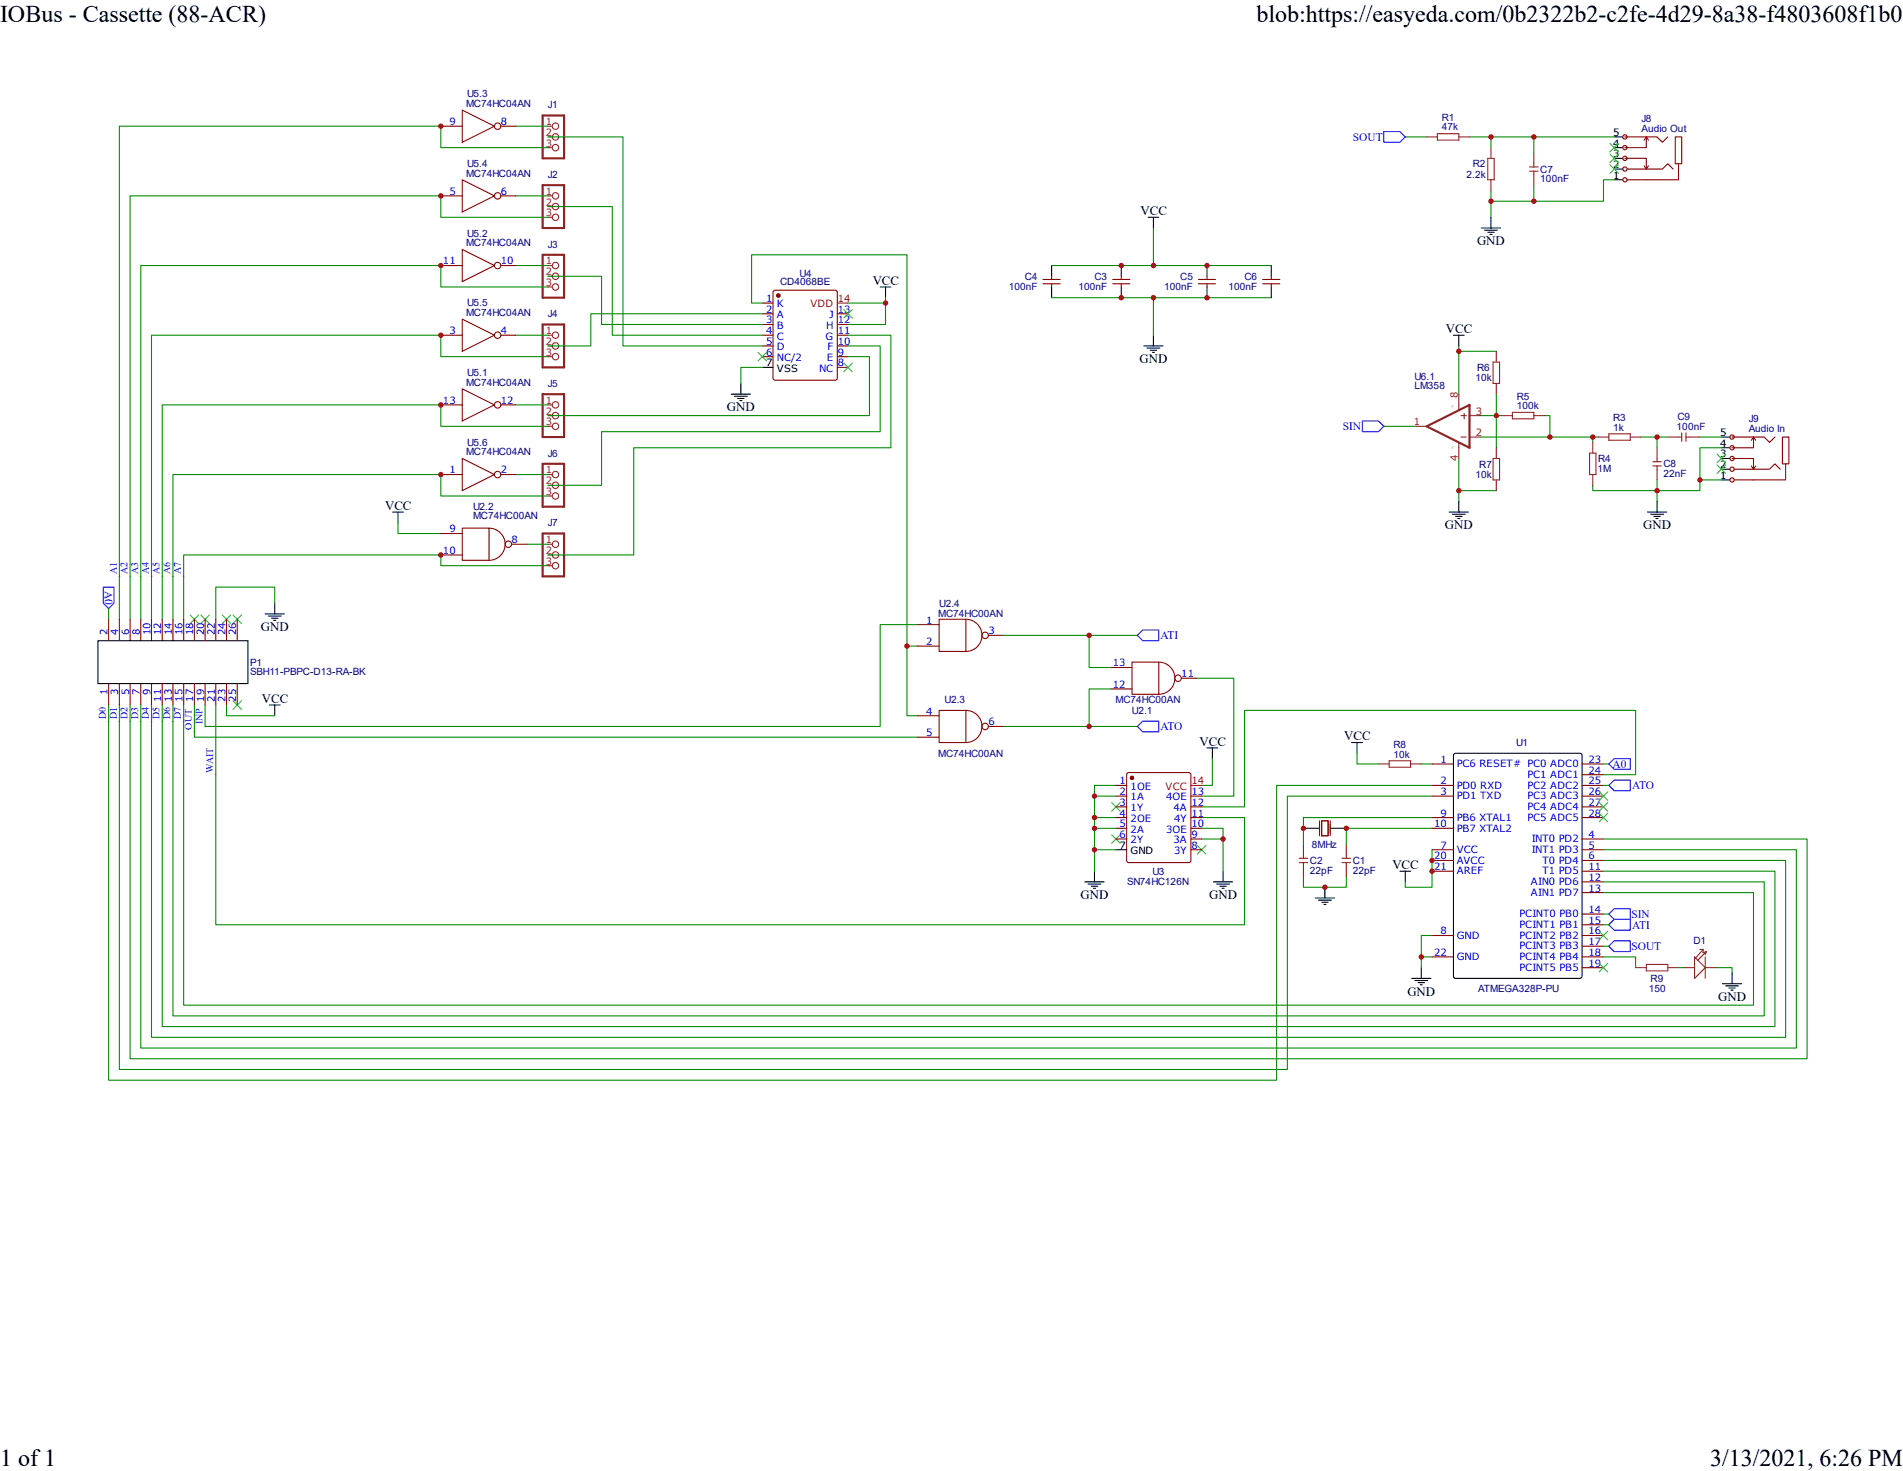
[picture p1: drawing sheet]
<svg xmlns="http://www.w3.org/2000/svg" width="279mm" height="216mm" viewBox="0 0 279 216" stroke-linecap="round" stroke-linejoin="round" font-family="sans-serif">
<g fill="#800" stroke="#800" stroke-width=".16">
<circle cx="114.3" cy="43.4" r=".24"/>
<circle cx="166.2" cy="114.2" r=".24"/>
</g>
<g fill="none" stroke="#800" stroke-width=".16">
<path d="M64.7 18.5h3.2M67.9 16.2l4.7 2.3-4.7 2.4zM73.5 18.5h2.2M64.7 28.7h3.2M64.7 39h3.2M67.9 26.4l4.7 2.3-4.7 2.4zM67.9 36.6l4.7 2.4-4.7 2.3zM73.5 28.7h2.2M73.5 39h2.2M238.6 24.8h5.5l.8-.8 .8 .8M238.6 26.4h3.1M64.7 49.2h3.2"/>
<path d="M64.7 59.4h3.2M67.9 46.8l4.7 2.4-4.7 2.4zM67.9 57.1l4.7 2.3-4.7 2.4zM73.5 49.2h2.2M73.5 59.4h2.2M111.9 44.5h1.6M111.9 46.1h1.6M111.9 47.6h1.6M111.9 49.2h1.6M111.9 50.8h1.6M111.9 52.3h1.6M113.7 42.6h8.9l.3 .1v12.8l-.1 .3h-9l-.3-.1v-12.8z"/>
<path d="M122.9 46.1h1.6M122.9 47.6h1.6M122.9 49.2h1.6M122.9 50.8h1.6M122.9 52.3h1.6M122.9 53.9h1.6M153.1 41.6h2.6M153.1 41h2.6M154.4 40.5v.5M154.4 41.6v.5M163.4 41.6h2.5M163.4 41h2.5"/>
<path d="M164.6 40.5v.5M164.6 41.6v.5M176 41.6h2.5M176 41h2.5M177.2 40.5v.5M177.2 41.6v.5M185.4 41.6h2.5M185.4 41h2.5M186.7 40.5v.5M186.7 41.6v.5M64.7 69.7h3.2M64.7 78.3h3.2"/>
<path d="M67.9 77.5h3.9v4.7h-3.9zM67.9 67.3l4.7 2.4-4.7 2.3zM71.8 77.5a2.36 2.36 0 0 1 2.4 2.4 2.36 2.36 0 0 1-2.4 2.3M73.5 69.7h2.2M75.1 79.9h2.2M64.7 81.5h3.2M134.7 91.7h3.2M134.7 94.8h3.2M137.9 90.9h3.9v4.7h-3.9zM141.8 90.9a2.36 2.36 0 0 1 2.4 2.4 2.36 2.36 0 0 1-2.4 2.3M145.1 93.3h2.2M163.1 98h3.1"/>
<path d="M166.2 97.2h3.9v4.7h-3.9zM170.1 97.2a2.36 2.36 0 0 1 2.4 2.3 2.36 2.36 0 0 1-2.4 2.4M173.4 99.5h2.2M134.7 108.2h3.2M134.7 105.1h3.2M137.9 104.3h3.9v4.7h-3.9zM141.8 104.3a2.36 2.36 0 0 1 2.4 2.3 2.36 2.36 0 0 1-2.4 2.4M145.1 106.6h2.2M163.1 101.1h3.1M163.8 115.3h1.6M163.8 116.9h1.6M163.8 120h1.6"/>
<path d="M163.8 118.4h1.6M165.6 113.4h8.9l.3 .1 .1 12.8-.2 .3h-9l-.2-.2-.1-12.7zM174.9 116.9h1.5M174.9 120h1.5M174.9 118.4h1.5M210.3 112.1h3.1M210.3 115.3h3.1M210.3 116.9h3.1M210.3 120h3.1M232.3 112.1h3.1M232.3 115.3h3.1M232.3 116.9h3.1"/>
<path d="M232.3 120h3.1M232.3 113.7h3.1M232.3 118.4h3.1M163.8 123.1h1.6M163.8 121.6h1.6M174.9 123.1h1.5M174.9 124.7h1.5M174.9 121.6h1.5M210.3 124.7h3.1M210.3 126.3h3.1M210.3 137.3h3.1M210.3 121.6h3.1"/>
<path d="M210.3 127.9h3.1M232.3 123.1h3.1M232.3 124.7h3.1M232.3 126.3h3.1M232.3 137.3h3.1M232.3 127.9h3.1M232.3 129.4h3.1M232.3 131h3.1M232.3 134.2h3.1M232.3 135.7h3.1M232.3 138.9h3.1M210.3 140.4h3.1"/>
<path d="M232.3 140.4h3.1M232.3 142h3.1"/>
<circle cx="73.1" cy="18.5" r=".47"/>
<circle cx="73.1" cy="28.7" r=".47"/>
<circle cx="73.1" cy="39" r=".47"/>
<circle cx="73.1" cy="49.2" r=".47"/>
<circle cx="73.1" cy="59.4" r=".47"/>
<circle cx="73.1" cy="69.7" r=".47"/>
<circle cx="74.6" cy="79.9" r=".47"/>
<circle cx="144.6" cy="93.3" r=".47"/>
<circle cx="173" cy="99.5" r=".47"/>
<circle cx="144.6" cy="106.6" r=".47"/>
</g>
<g fill="none" stroke="#000" stroke-width=".16">
<path d="M154.4 39v1.5M164.6 39v1.5M168.6 31.9h1.5M169.3 31.9v1.6M177.2 39v1.5M186.7 39v1.5M237 26.4h1.6M237 23.2h1.6M237 24.8h1.6M237 21.7h1.6M237 20.1h1.6M107.4 57.9h2.8"/>
<path d="M107.8 58.2h1.9M108.3 58.5h.9M108.6 58.8h.3M108.8 56.3v1.6M111.9 53.9h1.6M129.2 42.1h1.6M130 42.1v1.6M154.4 42.1v1.6M164.6 42.1v1.6M167.9 50.8h2.9M168.4 51.1h1.9M168.9 51.4h.9"/>
<path d="M169.2 51.7h.3M169.3 49.2v1.6M177.2 42.1v1.6M186.7 42.1v1.6M57.6 75.2h1.6M58.4 75.2v1.5M38.9 90.1h2.9M39.4 90.4h1.9M39.9 90.7h.9M40.2 91h.3M40.3 88.5v1.6M39.6 103.5h1.5"/>
<path d="M40.3 103.5v1.6M177.2 109.8h1.6M178 109.8v1.5M213.4 110.7l.3-.1h18.3l.2 .1 .1 32.6-.2 .3h-18.4l-.3-.2zM159.3 129.4h2.8M159.7 129.8h1.9M160.2 130.1h1M160.5 130.4h.4M160.7 127.9v1.5M163.8 124.7h1.6M178.2 129.4h2.8M178.6 129.8h1.9"/>
<path d="M179.1 130.1h.9M179.4 130.4h.3M179.6 127.9v1.5M191.4 121.6h2.3M193.1 131.8h2.8M193.6 132.1h1.9M194 132.4h1M194.4 132.7h.3M194.5 130.2v1.6M195.3 121.6h2.4M205.5 127.9h1.6M206.3 127.9v1.5"/>
<path d="M207.3 143.6h2.8M207.7 143.9h1.9M208.2 144.2h1M208.5 144.5h.3M208.7 142v1.6"/>
</g>
<path d="M122.9 44.5h1.6M174.9 115.3h1.5" fill="none" stroke="#f00" stroke-width=".16"/>
<g fill="none" stroke="#080" stroke-width=".16">
<path d="M75.7 18.5h4.8M75.7 28.7h4.8M75.7 39h4.8M80.5 21.7h-15.8v-3.2h-47.2v72.4M80.5 31.9h-15.8v-3.2h-45.6v62.2M80.5 20.1h11v30.7h20.4M80.5 30.3h9.4v18.9h22M154.4 39h32.3M169.3 33.5v5.5M75.7 49.2h4.8M75.7 59.4h4.8M80.5 42.1h-15.8v-3.1h-44v51.9"/>
<path d="M80.5 52.3h-15.8v-3.1h-42.5v41.7M80.5 40.5h7.8v7.1h23.6M111.9 44.5h-1.6v-7.1h22.9v57.4h1.5M111.9 53.9h-3.1v2.4M111.9 46.1h-25.2v4.7h-6.2M124.5 52.3h3.2v8.7h-47.2M124.5 49.2h6.3v16.5h-37.8v15.8h-12.5M124.5 50.8h4.7v12.6h-40.9v7.8h-7.8M130 43.7v.8h-5.5M130 44.5v3.1h-5.5M154.4 43.7h32.3M169.3 43.7v5.5"/>
<path d="M58.4 76.7v1.6h6.3M75.7 69.7h4.8M77.3 79.9h3.2M80.5 62.6h-15.8v-3.2h-40.9v31.5M80.5 72.8h-15.8v-3.1h-39.3v21.2M40.3 88.5v-2.3h-8.6v4.7M80.5 83h-15.8v-1.5h-37.7v9.4M133.2 94.8v10.3h1.5M134.7 91.7h-5.5v14.9h-99.1v-3.1M147.3 93.3h12.6v4.7h3.2M175.6 99.5h5.5v17.4h-4.7M16 103.5v55h171.4v-43.2h22.9"/>
<path d="M17.5 103.5v53.5h171.5v-40.1h21.3M19.1 103.5v51.9h246.2v-32.3h-29.9M20.7 103.5v50.3h243v-29.1h-28.3M22.2 103.5v48.7h240v-25.9h-26.8M23.8 103.5v47.2h236.8v-22.8h-25.2M25.4 103.5v45.6h233.6v-19.7h-23.6M27 103.5v44h230.4v-16.5h-22M28.5 103.5v4.7h106.2M31.7 103.5v32.2h151v-15.7h-6.3M33.3 103.5v1.6h7M163.1 101.1h-3.2v5.5h-12.6M163.8 120h-3.1v1.6"/>
<path d="M163.8 116.9h-3.1v3.1M163.8 115.3h-3.1v1.6M178 111.3v4h-1.6M210.3 120h-18.9v3.9M235.4 113.7h4.7v-9.4h-57.4v14.1h-6.3M235.4 112.1h.8M163.8 124.7h-3.1v3.2M163.8 121.6h-3.1v3.1M176.4 123.1h3.2v4.8M176.4 121.6h3.2v1.5M191.4 128.7v1.5h6.3v-1.5M210.3 137.3h-1.6v4.7"/>
<path d="M210.3 124.7v5.5h-4v-.8M210.3 121.6h-12.6v2.3M208.7 140.4h1.6"/>
</g>
<path d="M79.7 16.9h3.1v6.3h-3.1zM79.7 27.2h3.1v6.3h-3.1zM79.7 37.4h3.1v6.3h-3.1zM79.7 47.6h3.1v6.3h-3.1zM79.7 57.9h3.1v6.2h-3.1zM79.7 68.1h3.1v6.3h-3.1zM79.7 78.3h3.1v6.3h-3.1z" fill="none" stroke="#8d2323" stroke-width=".31"/>
<g fill="none" stroke="#8d2323" stroke-width=".16">
<path d="M80.5 18.5h.6M80.5 20.1h.6M80.5 21.7h.6M80.5 28.7h.6M80.5 30.3h.6M80.5 31.9h.6M80.5 39h.6M80.5 40.5h.6M80.5 42.1h.6M80.5 49.2h.6M80.5 50.8h.6M80.5 52.3h.6"/>
<path d="M80.5 59.4h.6M80.5 61h.6M80.5 62.6h.6M80.5 69.7h.6M80.5 71.2h.6M80.5 72.8h.6M80.5 79.9h.6M80.5 81.5h.6M80.5 83h.6M190.7 126.6h1.3M190.7 126h1.3M191.4 123.9v2.1"/>
<path d="M191.4 126.6v2.1M197 126.6h1.3M197 126h1.3M197.7 123.9v2.1M197.7 126.6v2.1"/>
<circle cx="81.6" cy="18.5" r=".47"/>
<circle cx="81.6" cy="31.9" r=".47"/>
<circle cx="81.6" cy="21.7" r=".47"/>
<circle cx="81.6" cy="30.3" r=".47"/>
<circle cx="81.6" cy="28.7" r=".47"/>
<circle cx="81.6" cy="20.1" r=".47"/>
<circle cx="81.6" cy="39" r=".47"/>
<circle cx="81.6" cy="52.3" r=".47"/>
<circle cx="81.6" cy="42.1" r=".47"/>
<circle cx="81.6" cy="50.8" r=".47"/>
<circle cx="81.6" cy="49.2" r=".47"/>
<circle cx="81.6" cy="59.4" r=".47"/>
<circle cx="81.6" cy="40.5" r=".47"/>
<circle cx="81.6" cy="61" r=".47"/>
<circle cx="81.6" cy="71.2" r=".47"/>
<circle cx="81.6" cy="79.9" r=".47"/>
<circle cx="81.6" cy="72.8" r=".47"/>
<circle cx="81.6" cy="62.6" r=".47"/>
<circle cx="81.6" cy="69.7" r=".47"/>
<circle cx="81.6" cy="81.5" r=".47"/>
<circle cx="81.6" cy="83" r=".47"/>
</g>
<g fill="#000" stroke="#3c3" stroke-width=".16">
<path d="M111.3 51.7l1.3 1.3zM111.3 53l1.3-1.3z"/>
<path d="M123.9 53.3l1.2 1.2zM125.1 53.3l-1.2 1.2z"/>
<path d="M123.9 45.4l1.2 1.3zM123.9 46.7l1.2-1.3z"/>
<path d="M27.9 90.3l1.3 1.2zM27.9 91.5l1.3-1.2z"/>
<path d="M29.5 90.3l1.2 1.2zM29.5 91.5l1.2-1.2z"/>
<path d="M32.6 90.3l1.3 1.2zM32.6 91.5l1.3-1.2z"/>
<path d="M34.2 90.3l1.3 1.2zM34.2 91.5l1.3-1.2z"/>
<path d="M34.2 102.8l1.3 1.3zM35.5 102.8l-1.3 1.3z"/>
<path d="M163.2 117.8l1.3 1.3zM164.5 117.8l-1.3 1.3z"/>
<path d="M163.2 122.5l1.3 1.3zM164.5 122.5l-1.3 1.3z"/>
<path d="M175.8 124.1l1.3 1.2zM175.8 125.3l1.3-1.2z"/>
</g>
<path d="M193.7 120.5v2.2M194 120.5h1v2.2h-1zM195.3 120.5v2.2" fill="none" stroke="#810" stroke-width=".16"/>
<path d="M236.2 112.1l.8-.8h2.4v1.6h-2.4z" fill="none" stroke="#00f" stroke-width=".16"/>
<path d="M30.1 106.5v.3zM30 106.6h.3z" fill="#000"/>
<g fill="#efefef" stroke="#800" stroke-width=".16">
<circle cx="238.6" cy="26.4" r=".31"/>
<circle cx="238.6" cy="24.8" r=".31"/>
<circle cx="238.6" cy="23.2" r=".31"/>
<circle cx="238.6" cy="21.7" r=".32"/>
<circle cx="238.6" cy="20.1" r=".31"/>
</g>
<path d="M238.6 23.2h3.1v1.6M238.6 20.1h4.7l.8 .8 .8-.8M241.4 24.3l.3 .5M241.7 20.1v1.6h-3.1M241.7 20.1l.3 .5M241.7 20.1l-.3 .5M242 24.3l-.3 .5M246.4 24h-.4v-3.9h.9v3.9h-.5v2.4h-4.7M254.3 68.9h5.5l.8-.8 .8 .8M254.3 70.4h3.1" fill="none" stroke="#800" stroke-width=".16"/>
<path d="M252.7 70.4h1.6M252.7 67.3h1.6M252.7 68.9h1.6M252.7 65.7h1.6M252.7 64.1h1.6" fill="none" stroke="#000" stroke-width=".16"/>
<g fill="#efefef" stroke="#800" stroke-width=".16">
<circle cx="254.3" cy="70.4" r=".31"/>
<circle cx="254.3" cy="68.9" r=".31"/>
<circle cx="254.3" cy="67.3" r=".31"/>
<circle cx="254.3" cy="65.7" r=".31"/>
<circle cx="254.3" cy="64.1" r=".31"/>
</g>
<path d="M254.3 67.3h3.1v1.6M254.3 64.1h4.7l.8 .8 .8-.8M257.1 68.4l.3 .5M257.4 64.1v1.6h-3.1M257.4 64.1l.4 .5M257.4 64.1l-.3 .5M257.8 68.4l-.4 .5M262.2 68.1h-.5v-4h.9v4h-.4v2.3h-4.8" fill="none" stroke="#800" stroke-width=".16"/>
<g fill="#000" stroke="#3c3" stroke-width=".16">
<path d="M236.4 22.6l1.2 1.3zM237.6 22.6l-1.2 1.3z"/>
<path d="M236.4 21l1.2 1.3zM237.6 21l-1.2 1.3z"/>
<path d="M236.4 24.2l1.2 1.2zM237.6 24.2l-1.2 1.2z"/>
<path d="M252.1 66.7l1.3 1.2zM252.1 67.9l1.3-1.2z"/>
<path d="M252.1 68.2l1.3 1.3zM253.4 68.2l-1.3 1.3z"/>
<path d="M234.8 116.2l1.3 1.3zM234.8 117.5l1.3-1.3z"/>
<path d="M234.8 117.8l1.3 1.3zM236.1 117.8l-1.3 1.3z"/>
<path d="M234.8 119.4l1.3 1.2zM234.8 120.6l1.3-1.2z"/>
<path d="M234.8 136.7l1.3 1.2zM236.1 136.7l-1.3 1.2z"/>
<path d="M234.8 141.4l1.3 1.3zM236.1 141.4l-1.3 1.3z"/>
</g>
<g fill="none" stroke="#080" stroke-width=".16">
<path d="M206.3 20.1h3.2M215.8 20.1h3.1v1.6M218.9 20.1h6.3v2.4M218.9 28v3.9M225.2 27.2v2.3h-6.3M225.2 20.1h11.8M237 26.4h-1.6v3.1h-10.2M214.2 51.6h5.5M214.2 50.8v7.1M219.7 57.9v7.8M203.2 62.6h4.7M214.2 72h5.5"/>
<path d="M214.2 67.3v6.3M217.3 61h3.2M226.8 61h.8v3.1h-10.3M227.6 64.1h6.3M234.6 64.1h-.7v.8M240.9 64.1h2.4M243.3 70.4v3.2M244.9 64.1h-1.6v1.6M249.6 64.1h3.1M252.7 70.4h-3.1v1.6h-15.7v-.8M252.7 65.7h-3.1v4.7M159.9 93.3h7.1"/>
<path d="M159.9 106.6h7.1M199.2 110.6v1.5h3.2M208.7 112.1h1.6M235.4 115.3h.8M235.4 134.2h.8M235.4 135.7h.8M235.4 138.9h.8M235.4 140.4h4.7v1.6M246.4 142h.8M251.9 142h2.4v.8"/>
</g>
<g fill="none" stroke="#8d2323" stroke-width=".16">
<path d="M211 19.6h3.2v1h-3.2zM209.5 20.1h1.5M214.2 20.1h1.6M218.4 23.2h1v3.2h-1zM218.9 21.7v1.5M218.9 26.4v1.6M224.6 25.1h1.2M224.6 24.5h1.2M225.2 22.5v2M225.2 25.1v2.1M214.2 59.4v.8M219.2 53.1h1v3.2h-1z"/>
<path d="M219.7 51.6v1.5M219.7 56.3v1.6M207.9 62.6h1.6M214.2 64.9v.8M214.5 61h.8M214.5 64.1h.8M215 60.7v.8M215.8 61h1.5M215.8 64.1h1.5M219.2 67.3h1v3.1h-1zM219.7 65.7v1.6M219.7 70.4v1.6"/>
<path d="M220.5 61h1.6M222.1 60.5h3.1v1h-3.1zM225.2 61h1.6M233.4 66.5h.9v3.2h-.9zM233.9 64.9v1.6M233.9 69.7v1.5M234.6 64.1h1.6M236.2 63.7h3.2v.9h-3.2zM239.4 64.1h1.5M242.7 68.4h1.2M242.7 67.8h1.2M243.3 65.7v2.1"/>
<path d="M243.3 68.4v2M244.9 64.1h2M246.9 63.5v1.3M247.5 64.1h2.1M247.5 63.5v1.3M202.4 112.1h1.6M204 111.7h3.1v.9h-3.1zM207.1 112.1h1.6M249.6 139.3h.5M250.1 139.3l-1.1 1.3M250.1 139.3v.5l.4-.1M250.5 139.7l-1.2 1.2"/>
<path d="M250.5 139.7l-.1 .4M240.1 142h1.6M241.7 141.6h3.2v.9h-3.2zM244.9 142h1.5M247.2 142h1.6M249 140.6l-.2-.2v3.2l1.6-1.6M249 140.6l1.4 1.4M250.4 142h1.5M250.4 140.4v3.2"/>
</g>
<path d="M209.5 62.6l6.3-3.2v6.3z" fill="none" stroke="#8d2323" stroke-width=".31"/>
<g fill="none" stroke="#000" stroke-width=".16">
<path d="M217.5 33.5h2.8M218 33.8h1.8M218.4 34.1h1M218.7 34.4h.4M218.9 31.9v1.6M213.4 49.2h1.6M214.2 49.2v1.6M212.8 75.2h2.8M213.2 75.5h1.9M213.7 75.8h1M214 76.1h.3M214.2 73.6v1.6"/>
<path d="M241.9 75.2h2.8M242.3 75.5h1.9M242.8 75.8h1M243.1 76.1h.3M243.3 73.6v1.6M198.5 109h1.5M199.2 109v1.6M252.9 144.4h2.8M253.4 144.7h1.8M253.8 145h1M254.1 145.3h.4M254.3 142.8v1.6"/>
</g>
<path d="M203.2 19.3h2.3l.8 .8-.8 .8h-2.3zM200 61.8h2.4l.8 .8-.8 .8h-2.4zM167.8 92.5h2.3v1.5h-2.3l-.8-.7zM167.8 105.8h2.3v1.6h-2.3l-.8-.8zM236.2 115.3l.8-.8h2.4v1.6h-2.4zM236.2 134.2l.8-.8h2.4v1.5h-2.4zM236.2 138.9l.8-.8h2.4v1.6h-2.4zM236.2 135.7l.8-.8h2.4v1.6h-2.4z" fill="none" stroke="#00f" stroke-width=".16"/>
<g fill="#c00">
<circle cx="208.7" cy="140.5" r=".39"/>
<circle cx="133.2" cy="94.8" r=".39"/>
<circle cx="194.5" cy="130.2" r=".39"/>
<circle cx="191.4" cy="121.6" r=".39"/>
<circle cx="197.7" cy="121.6" r=".39"/>
<circle cx="164.6" cy="39" r=".39"/>
<circle cx="164.6" cy="43.7" r=".39"/>
<circle cx="169.3" cy="39" r=".39"/>
<circle cx="169.3" cy="43.7" r=".39"/>
<circle cx="64.7" cy="18.5" r=".39"/>
<circle cx="64.7" cy="28.7" r=".39"/>
<circle cx="64.7" cy="39" r=".39"/>
<circle cx="64.7" cy="49.2" r=".39"/>
<circle cx="64.7" cy="69.7" r=".39"/>
<circle cx="64.7" cy="59.4" r=".39"/>
<circle cx="64.7" cy="81.5" r=".39"/>
<circle cx="130" cy="44.5" r=".39"/>
<circle cx="160.7" cy="124.7" r=".39"/>
<circle cx="160.7" cy="121.6" r=".39"/>
<circle cx="160.7" cy="120" r=".39"/>
<circle cx="160.7" cy="116.9" r=".39"/>
<circle cx="179.6" cy="123.1" r=".39"/>
<circle cx="177.2" cy="43.7" r=".39"/>
<circle cx="177.2" cy="39" r=".39"/>
<circle cx="210.3" cy="127.9" r=".39"/>
<circle cx="210.3" cy="126.3" r=".39"/>
<circle cx="225.2" cy="29.5" r=".39"/>
<circle cx="218.9" cy="29.5" r=".39"/>
<circle cx="227.6" cy="64.1" r=".39"/>
<circle cx="233.9" cy="64.1" r=".39"/>
<circle cx="214.2" cy="51.6" r=".39"/>
<circle cx="214.2" cy="72" r=".39"/>
<circle cx="219.7" cy="61" r=".39"/>
<circle cx="243.3" cy="64.1" r=".39"/>
<circle cx="243.3" cy="72" r=".39"/>
<circle cx="225.2" cy="20.1" r=".39"/>
<circle cx="218.9" cy="20.1" r=".39"/>
<circle cx="159.9" cy="106.6" r=".39"/>
<circle cx="159.9" cy="93.3" r=".39"/>
<circle cx="249.6" cy="70.4" r=".39"/>
</g>
<path d="M15.2 86.2h1.5v2.3l-.7 .8-.8-.8z" fill="none" stroke="#00f" stroke-width=".16"/>
<path d="M16 89.3v1.6" fill="none" stroke="#080" stroke-width=".16"/>
<g fill="none" stroke="#800" stroke-width=".16">
<path d="M16 90.9v3.1M17.5 90.9v3.1M19.1 90.9v3.1M20.7 90.9v3.1M22.2 90.9v3.1M23.8 90.9v3.1M25.4 90.9v3.1M27 90.9v3.1M28.5 90.9v3.1M30.1 90.9v3.1M31.7 90.9v3.1M33.3 90.9v3.1"/>
<path d="M34.8 90.9v3.1M16 100.3v3.2M17.5 100.3v3.2M19.1 100.3v3.2M20.7 100.3v3.2M22.2 100.3v3.2M23.8 100.3v3.2M25.4 100.3v3.2M27 100.3v3.2M28.5 100.3v3.2M30.1 100.3v3.2M31.7 100.3v3.2"/>
<path d="M33.3 100.3v3.2M34.8 100.3v3.2"/>
</g>
<path d="M14.4 94h22v6.3h-22z" fill="none" stroke="#000" stroke-width=".16"/>
<g fill="#000">
<path d="M17.5 84.4v.4zM17.4 84.6h.3z"/>
<path d="M19.1 84.4v.4zM18.9 84.6h.4z"/>
<path d="M20.7 84.4v.4zM20.5 84.6h.3z"/>
<path d="M22.2 84.4v.4zM22.1 84.6h.3z"/>
<path d="M23.8 84.4v.4zM23.7 84.6h.3z"/>
<path d="M25.4 84.4v.4zM25.2 84.6h.3z"/>
<path d="M27 84.4v.4zM26.8 84.6h.3z"/>
<path d="M16 105.7v.3zM15.8 105.8h.3z"/>
<path d="M17.5 105.7v.3zM17.4 105.8h.3z"/>
<path d="M19.1 105.7v.3zM18.9 105.8h.4z"/>
<path d="M20.7 105.7v.3zM20.5 105.8h.3z"/>
<path d="M22.2 105.7v.3zM22.1 105.8h.3z"/>
<path d="M23.8 105.7v.3zM23.7 105.8h.3z"/>
<path d="M25.4 105.7v.3zM25.2 105.8h.3z"/>
<path d="M27 105.7v.3zM26.8 105.8h.3z"/>
<path d="M28.5 107.3v.3zM28.4 107.4h.3z"/>
<path d="M31.7 113.5v.4zM31.5 113.7h.3z"/>
</g>
<path d="M214.2 57.9v1.5M214.2 65.7v1.6" fill="none" stroke="#8d2323" stroke-width=".16"/>
<g font-size="3.5">
<text x="0" y="3.2">IOBus - Cassette (88-ACR)</text>
<text x="184.5" y="3.2">blob:https://easyeda.com/0b2322b2-c2fe-4d29-8a38-f4803608f1b0</text>
<text x="0" y="215.2">1 of 1</text>
<text x="251.1" y="215.2">3/13/2021, 6:26 PM</text>
</g>
<g font-size="1.9">
<text x="167.5" y="31.6">VCC</text>
<text x="216.9" y="36">GND</text>
<text x="128.1" y="41.8">VCC</text>
<text x="167.3" y="53.3">GND</text>
<text x="212.3" y="48.9">VCC</text>
<text x="106.7" y="60.4">GND</text>
<text x="56.5" y="74.8">VCC</text>
<text x="212.1" y="77.7">GND</text>
<text x="241.2" y="77.7">GND</text>
<text x="38.3" y="92.6">GND</text>
<text x="38.4" y="103.2">VCC</text>
<text x="176.1" y="109.5">VCC</text>
<text x="197.4" y="108.7">VCC</text>
<text x="158.6" y="132">GND</text>
<text x="177.5" y="132">GND</text>
<text x="204.4" y="127.5">VCC</text>
<text x="206.6" y="146.1">GND</text>
<text x="252.3" y="146.9">GND</text>
</g>
<g font-size="1.7" fill="#00f">
<text x="198.6" y="20.7">SOUT</text>
<text x="197.1" y="63.1">SIN</text>
<text x="15.4" y="86.7" transform="rotate(90 15.4 86.7)">A0</text>
<text x="170.4" y="93.8">ATI</text>
<text x="170.4" y="107.2">ATO</text>
<text x="236.8" y="112.7">A0</text>
<text x="239.6" y="115.9">ATO</text>
<text x="239.5" y="134.7">SIN</text>
<text x="239.6" y="136.3">ATI</text>
<text x="239.5" y="139.4">SOUT</text>
</g>
<g font-size="1.5" fill="#000080">
<text x="68.4" y="15.7">MC74HC04AN</text>
<text x="68.6" y="14.3">U5.3</text>
<text x="80.5" y="15.9">J1</text>
<text x="211.7" y="17.8">R1</text>
<text x="241" y="17.9">J8</text>
<text x="211.7" y="19.2">47k</text>
<text x="241" y="19.3">Audio Out</text>
<text x="68.4" y="25.9">MC74HC04AN</text>
<text x="68.6" y="24.5">U5.4</text>
<text x="80.5" y="26.1">J2</text>
<text x="215.3" y="26.1">2.2k</text>
<text x="216.2" y="24.5">R2</text>
<text x="226.1" y="26.7">100nF</text>
<text x="226.1" y="25.3">C7</text>
<text x="68.6" y="34.7">U5.2</text>
<text x="68.4" y="36.1">MC74HC04AN</text>
<text x="80.5" y="36.3">J3</text>
<text x="114.5" y="41.8">CD4068BE</text>
<text x="117.4" y="40.7">U4</text>
<text x="150.5" y="41.1">C4</text>
<text x="160.7" y="41.1">C3</text>
<text x="173.3" y="41.1">C5</text>
<text x="182.7" y="41.1">C6</text>
<text x="68.4" y="46.4">MC74HC04AN</text>
<text x="68.6" y="45">U5.5</text>
<text x="80.5" y="46.6">J4</text>
<text x="148.1" y="42.6">100nF</text>
<text x="158.3" y="42.6">100nF</text>
<text x="170.9" y="42.6">100nF</text>
<text x="180.4" y="42.6">100nF</text>
<text x="68.4" y="56.6">MC74HC04AN</text>
<text x="68.6" y="55.2">U5.1</text>
<text x="80.5" y="56.8">J5</text>
<text x="207.7" y="57.1">LM358</text>
<text x="207.7" y="55.8">U6.1</text>
<text x="216.6" y="56">10k</text>
<text x="216.9" y="54.4">R6</text>
<text x="222.7" y="58.7">R5</text>
<text x="68.6" y="65.4">U5.6</text>
<text x="222.7" y="60.1">100k</text>
<text x="236.8" y="63.2">1k</text>
<text x="236.8" y="61.8">R3</text>
<text x="246.2" y="63">100nF</text>
<text x="246.3" y="61.6">C9</text>
<text x="256.8" y="63.4">Audio In</text>
<text x="256.8" y="61.9">J9</text>
<text x="68.4" y="66.8">MC74HC04AN</text>
<text x="80.5" y="67">J6</text>
<text x="216.6" y="70.1">10k</text>
<text x="217.2" y="68.7">R7</text>
<text x="234.6" y="69.2">1M</text>
<text x="234.6" y="67.8">R4</text>
<text x="244.2" y="70">22nF</text>
<text x="244.2" y="68.6">C8</text>
<text x="69.5" y="76.2">MC74HC00AN</text>
<text x="69.5" y="74.8">U2.2</text>
<text x="80.5" y="77.2">J7</text>
<text x="137.9" y="89">U2.4</text>
<text x="137.7" y="90.6">MC74HC00AN</text>
<text x="36.7" y="99.1">SBH11-PBPC-D13-RA-BK</text>
<text x="36.7" y="97.7">P1</text>
<text x="138.7" y="103.2">U2.3</text>
<text x="163.8" y="103.2">MC74HC00AN</text>
<text x="166.2" y="104.8">U2.1</text>
<text x="137.7" y="111.1">MC74HC00AN</text>
<text x="204.6" y="111.2">10k</text>
<text x="204.6" y="109.8">R8</text>
<text x="222.6" y="109.5">U1</text>
<text x="192.6" y="124.4">8MHz</text>
<text x="165.5" y="130">SN74HC126N</text>
<text x="169.2" y="128.4">U3</text>
<text x="192.3" y="128.2">22pF</text>
<text x="192.3" y="126.8">C2</text>
<text x="198.6" y="128.2">22pF</text>
<text x="198.6" y="126.8">C1</text>
<text x="248.6" y="138.6">D1</text>
<text x="217" y="145.6">ATMEGA328P-PU</text>
<text x="242.1" y="145.7">150</text>
<text x="242.4" y="144.1">R9</text>
</g>
<g font-size="1.5" fill="#00f">
<text x="66" y="18.4">9</text>
<text x="73.5" y="18.4">8</text>
<text x="66" y="28.6">5</text>
<text x="73.5" y="28.6">6</text>
<text x="65" y="38.8">11</text>
<text x="73.5" y="38.8">10</text>
<text x="112.5" y="44.3">1</text>
<text x="112.5" y="45.9">2</text>
<text x="112.5" y="47.5">3</text>
<text x="114.1" y="45.1">K</text>
<text x="114.1" y="46.7">A</text>
<text x="121.7" y="46.7">J</text>
<text x="123" y="47.5">12</text>
<text x="123" y="45.9">13</text>
<text x="66" y="49">3</text>
<text x="73.5" y="49">4</text>
<text x="112.5" y="49">4</text>
<text x="112.5" y="50.6">5</text>
<text x="112.5" y="52.2">6</text>
<text x="114.1" y="48.3">B</text>
<text x="114.1" y="49.8">C</text>
<text x="114.1" y="51.4">D</text>
<text x="114.1" y="53">NC/2</text>
<text x="121.2" y="49.8">G</text>
<text x="121.3" y="48.3">H</text>
<text x="121.4" y="53">E</text>
<text x="121.5" y="51.4">F</text>
<text x="123" y="53.8">8</text>
<text x="123" y="52.2">9</text>
<text x="123" y="50.6">10</text>
<text x="123" y="49">11</text>
<text x="65" y="59.3">13</text>
<text x="73.5" y="59.3">12</text>
<text x="120.3" y="54.5">NC</text>
<text x="66" y="69.5">1</text>
<text x="73.5" y="69.5">2</text>
<text x="65" y="81.3">10</text>
<text x="66" y="78.1">9</text>
<text x="75.1" y="79.7">8</text>
<text x="17.1" y="84.3" transform="rotate(-90 17.1 84.3)">A1</text>
<text x="18.7" y="84.3" transform="rotate(-90 18.7 84.3)">A2</text>
<text x="20.3" y="84.3" transform="rotate(-90 20.3 84.3)">A3</text>
<text x="21.9" y="84.3" transform="rotate(-90 21.9 84.3)">A4</text>
<text x="23.4" y="84.3" transform="rotate(-90 23.4 84.3)">A5</text>
<text x="25" y="84.3" transform="rotate(-90 25 84.3)">A6</text>
<text x="26.6" y="84.3" transform="rotate(-90 26.6 84.3)">A7</text>
<text x="15.8" y="93.3" transform="rotate(-90 15.8 93.3)">2</text>
<text x="17.4" y="93.3" transform="rotate(-90 17.4 93.3)">4</text>
<text x="18.9" y="93.3" transform="rotate(-90 18.9 93.3)">6</text>
<text x="20.5" y="93.3" transform="rotate(-90 20.5 93.3)">8</text>
<text x="22.1" y="93.3" transform="rotate(-90 22.1 93.3)">10</text>
<text x="23.7" y="93.3" transform="rotate(-90 23.7 93.3)">12</text>
<text x="25.2" y="93.3" transform="rotate(-90 25.2 93.3)">14</text>
<text x="26.8" y="93.3" transform="rotate(-90 26.8 93.3)">16</text>
<text x="28.4" y="93.3" transform="rotate(-90 28.4 93.3)">18</text>
<text x="30" y="93.3" transform="rotate(-90 30 93.3)">20</text>
<text x="31.5" y="93.3" transform="rotate(-90 31.5 93.3)">22</text>
<text x="33.1" y="93.3" transform="rotate(-90 33.1 93.3)">24</text>
<text x="34.7" y="93.3" transform="rotate(-90 34.7 93.3)">26</text>
<text x="136" y="91.5">1</text>
<text x="136" y="94.7">2</text>
<text x="145.1" y="93.1">3</text>
<text x="163.4" y="101">12</text>
<text x="163.4" y="97.8">13</text>
<text x="173.4" y="99.4">11</text>
<text x="15.6" y="105.5" transform="rotate(-90 15.6 105.5)">D0</text>
<text x="15.8" y="102.1" transform="rotate(-90 15.8 102.1)">1</text>
<text x="17.1" y="105.5" transform="rotate(-90 17.1 105.5)">D1</text>
<text x="17.4" y="102.1" transform="rotate(-90 17.4 102.1)">3</text>
<text x="18.7" y="105.5" transform="rotate(-90 18.7 105.5)">D2</text>
<text x="18.9" y="102.1" transform="rotate(-90 18.9 102.1)">5</text>
<text x="20.3" y="105.5" transform="rotate(-90 20.3 105.5)">D3</text>
<text x="20.5" y="102.1" transform="rotate(-90 20.5 102.1)">7</text>
<text x="21.9" y="105.5" transform="rotate(-90 21.9 105.5)">D4</text>
<text x="22.1" y="102.1" transform="rotate(-90 22.1 102.1)">9</text>
<text x="23.4" y="105.5" transform="rotate(-90 23.4 105.5)">D5</text>
<text x="23.7" y="103" transform="rotate(-90 23.7 103)">11</text>
<text x="25" y="105.5" transform="rotate(-90 25 105.5)">D6</text>
<text x="25.2" y="103" transform="rotate(-90 25.2 103)">13</text>
<text x="26.6" y="105.5" transform="rotate(-90 26.6 105.5)">D7</text>
<text x="26.8" y="103" transform="rotate(-90 26.8 103)">15</text>
<text x="28.1" y="107.1" transform="rotate(-90 28.1 107.1)">OUT</text>
<text x="28.4" y="103" transform="rotate(-90 28.4 103)">17</text>
<text x="29.7" y="106.3" transform="rotate(-90 29.7 106.3)">INP 19</text>
<text x="31.5" y="103" transform="rotate(-90 31.5 103)">21</text>
<text x="33.1" y="103" transform="rotate(-90 33.1 103)">23</text>
<text x="34.7" y="103" transform="rotate(-90 34.7 103)">25</text>
<text x="136" y="104.9">4</text>
<text x="145.1" y="106.5">6</text>
<text x="31.3" y="113.4" transform="rotate(-90 31.3 113.4)">WAIT</text>
<text x="136" y="108">5</text>
<text x="211.5" y="112">1</text>
<text x="213.9" y="112.6">PC6 RESET# PC0 ADC0</text>
<text x="233.2" y="112">23</text>
<text x="233.2" y="113.5">24</text>
<text x="164.4" y="115.1">1</text>
<text x="164.4" y="116.7">2</text>
<text x="164.4" y="118.3">3</text>
<text x="164.4" y="119.8">4</text>
<text x="166" y="115.9">1OE</text>
<text x="166" y="117.5">1A</text>
<text x="166" y="119.1">1Y</text>
<text x="171.2" y="117.5">4OE</text>
<text x="172.3" y="119.1">4A</text>
<text x="174.9" y="119.8">11</text>
<text x="174.9" y="118.3">12</text>
<text x="174.9" y="116.7">13</text>
<text x="211.5" y="115.1">2</text>
<text x="211.5" y="116.7">3</text>
<text x="211.5" y="119.8">9</text>
<text x="213.9" y="115.7">PD0 RXD</text>
<text x="213.9" y="117.3">PD1 TXD</text>
<text x="224.3" y="114.2">PC1 ADC1</text>
<text x="224.3" y="115.7">PC2 ADC2</text>
<text x="224.3" y="117.3">PC3 ADC3</text>
<text x="224.3" y="118.9">PC4 ADC4</text>
<text x="233.2" y="115.1">25</text>
<text x="233.2" y="116.7">26</text>
<text x="233.2" y="118.3">27</text>
<text x="233.2" y="119.8">28</text>
<text x="164.4" y="121.4">5</text>
<text x="164.4" y="123">6</text>
<text x="166" y="120.6">2OE</text>
<text x="166" y="122.2">2A</text>
<text x="166" y="123.8">2Y</text>
<text x="171.2" y="122.2">3OE</text>
<text x="172.3" y="123.8">3A</text>
<text x="172.4" y="125.3">3Y</text>
<text x="172.4" y="120.6">4Y</text>
<text x="174.9" y="124.6">8</text>
<text x="174.9" y="123">9</text>
<text x="174.9" y="121.4">10</text>
<text x="210.6" y="121.4">10</text>
<text x="211.5" y="124.6">7</text>
<text x="213.9" y="125.2">VCC</text>
<text x="213.9" y="120.5">PB6 XTAL1</text>
<text x="213.9" y="122">PB7 XTAL2</text>
<text x="224.3" y="120.5">PC5 ADC5</text>
<text x="224.9" y="123.6">INT0 PD2</text>
<text x="224.9" y="125.2">INT1 PD3</text>
<text x="233.2" y="123">4</text>
<text x="233.2" y="124.6">5</text>
<text x="210.6" y="126.1">20</text>
<text x="210.6" y="127.7">21</text>
<text x="213.9" y="126.8">AVCC</text>
<text x="213.9" y="128.3">AREF</text>
<text x="224.8" y="129.9">AIN0 PD6</text>
<text x="224.8" y="131.5">AIN1 PD7</text>
<text x="226.5" y="126.8">T0 PD4</text>
<text x="226.5" y="128.3">T1 PD5</text>
<text x="233.2" y="126.1">6</text>
<text x="233.2" y="127.7">11</text>
<text x="233.2" y="129.3">12</text>
<text x="233.2" y="130.9">13</text>
<text x="211.5" y="137.1">8</text>
<text x="213.9" y="137.8">GND</text>
<text x="223.1" y="134.6">PCINT0 PB0</text>
<text x="223.1" y="136.2">PCINT1 PB1</text>
<text x="223.1" y="137.8">PCINT2 PB2</text>
<text x="233.2" y="134">14</text>
<text x="233.2" y="135.6">15</text>
<text x="233.2" y="137.1">16</text>
<text x="210.6" y="140.3">22</text>
<text x="213.9" y="140.9">GND</text>
<text x="223.1" y="139.3">PCINT3 PB3</text>
<text x="223.1" y="140.9">PCINT4 PB4</text>
<text x="223.1" y="142.5">PCINT5 PB5</text>
<text x="233.2" y="138.7">17</text>
<text x="233.2" y="140.3">18</text>
<text x="233.2" y="141.9">19</text>
</g>
<g font-size="1.5" fill="#8d2323">
<text x="80.1" y="18.4">1</text>
<text x="80.1" y="19.9">2</text>
<text x="80.1" y="21.5">3</text>
<text x="80.1" y="28.6">1</text>
<text x="80.1" y="30.2">2</text>
<text x="80.1" y="31.7">3</text>
<text x="80.1" y="38.8">1</text>
<text x="80.1" y="40.4">2</text>
<text x="80.1" y="42">3</text>
<text x="80.1" y="49">1</text>
<text x="80.1" y="50.6">2</text>
<text x="80.1" y="52.2">3</text>
<text x="80.1" y="59.3">1</text>
<text x="214" y="58.5" transform="rotate(-90 214 58.5)">8</text>
<text x="80.1" y="60.8">2</text>
<text x="80.1" y="62.4">3</text>
<text x="207.6" y="62.4">1</text>
<text x="216.7" y="60.8">3</text>
<text x="216.7" y="64">2</text>
<text x="80.1" y="69.5">1</text>
<text x="80.1" y="71.1">2</text>
<text x="214" y="67.6" transform="rotate(-90 214 67.6)">4</text>
<text x="80.1" y="72.6">3</text>
<text x="80.1" y="79.7">1</text>
<text x="80.1" y="81.3">2</text>
<text x="80.1" y="82.9">3</text>
</g>
<g font-size="1.5">
<text x="236.8" y="23.1">3</text>
<text x="236.8" y="21.5">4</text>
<text x="236.8" y="19.9">5</text>
<text x="236.8" y="26.2">1</text>
<text x="236.8" y="24.7">2</text>
<text x="112.5" y="53.8">7</text>
<text x="114.1" y="54.5">VSS</text>
<text x="252.6" y="65.6">4</text>
<text x="252.6" y="64">5</text>
<text x="252.6" y="70.3">1</text>
<text x="252.6" y="67.1">3</text>
<text x="252.6" y="68.7">2</text>
<text x="164.4" y="124.6">7</text>
<text x="166" y="125.3">GND</text>
</g>
<g font-size="1.5" fill="#f00">
<text x="119" y="45.1">VDD</text>
<text x="123" y="44.3">14</text>
<text x="171.1" y="115.9">VCC</text>
<text x="174.9" y="115.1">14</text>
</g>
<g font-size=".5" fill="#238d23">
<text x="213.1" y="59.4" transform="rotate(90 213.1 59.4)">V-</text>
<text x="213.1" y="65.4" transform="rotate(90 213.1 65.4)">V+</text>
</g>
</svg>
